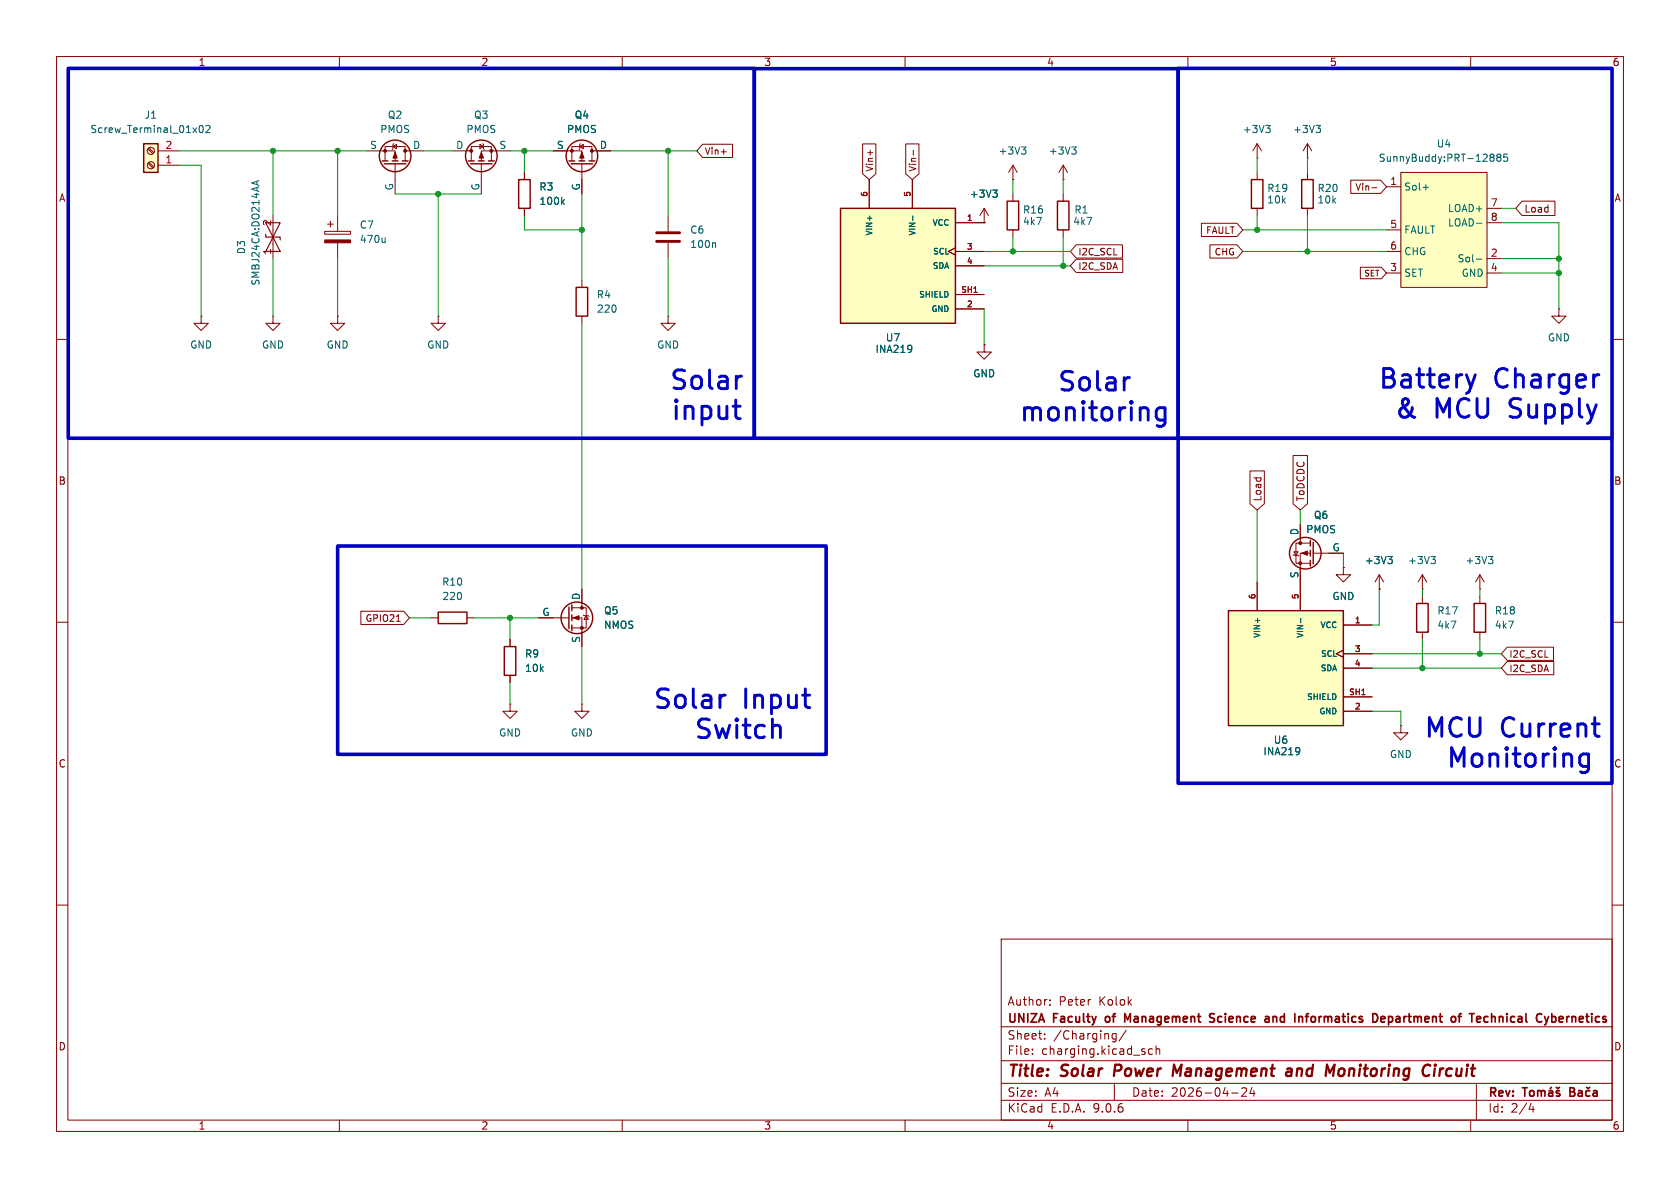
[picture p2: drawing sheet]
<svg xmlns="http://www.w3.org/2000/svg" width="297mm" height="210mm" viewBox="0 0 297 210" stroke-linecap="round" stroke-linejoin="round" font-family="sans-serif">
<g fill="none" stroke="#840000" stroke-width=".18">
<path d="M10 10h277v190h-277zM12 12h273v186h-273zM60 10v2M110 10v2M160 10v2M210 10v2M260 10v2M10 60h2M285 60h2M10 110h2M285 110h2M10 160h2"/>
<path d="M177 166h108v32h-108zM185.6 177.6v.1M185.6 176.8v.1M285 160h2M60 198v2M110 198v2M160 198v2M177 194.5h108M177 191.5h108M177 187.5h108M177 181.5h108M182.5 186.3v.1"/>
<path d="M182.5 185.5v.1M184.7 183.6v.1M184.7 182.8v.1M196.6 183.4l.3 .3 .4-.1M197 191.5v3M197.3 182.7v1.2l-.3 .3-.3-.1M197.3 182.8l-.4-.1-.3 .3M199.1 182.1l-1.3 2M203.7 185.5l-.4-.1-.3 .3v.4l.2 .2h.5M204.4 185.5l.2-.1 .4 .1v.9M204.4 184.9v1.5M210 198v2"/>
<path d="M217.7 193.2h1.2M220.3 192.4v.5l-.8 .9h.9M221.3 192.2l-.3 1.1h.9M221.7 192.8v1M260 198v2M261 191.5v6.5M270.7 195l-.4 1.1h.9M271 195.6v1"/>
</g>
<g fill="none" stroke="#840000" stroke-width=".3">
<path d="M195.5 179.8v.7M199.8 179.2l-.5 1.1-.5-1.1v1.5M214.7 179.3l-.6-.1-.2 .1v.5l.7 .2 .1 .4-.3 .3-.6-.1M224.3 179.8v.9M225.1 179.7v1M225.5 179.7l-.4 .1M230.8 179.7h.5M231.3 179.2l-.3 .2v1.3M245.5 179.7v1.5M245.9 179.7l-.4 .1M259.8 179.2h.8M260.2 179.2v1.5"/>
<path d="M263.7 179.2v1.5M264.3 179.8l-.4-.1-.2 .1M275 179.8v.7M224.3 180.6l-.1 .1M224.3 180l-.1 .1M244.1 180.2l.7-.2v-.2l-.5-.1-.2 .2 .1 .7h.6M245.5 180.6l.4 .1M269.1 192.3h.9M269.6 192.3v1.5M270.6 192.9l.3-.1 .3 .3v.4l-.3 .3-.3-.1-.2-.2v-.4zM271.8 192.9l.5-.1 .2 .2M271.8 192.8v1"/>
<path d="M272.5 193l.2-.2 .4 .1v.9M272.5 193v.8M273.8 192.9h.6l.1 .9M274.3 192.2l-.2 .2M274.5 193.1l-.5 .1a.29 .29 0 0 0-.2 .3 .29 .29 0 0 0 .2 .3l.5-.1M275.1 192.2l.3 .2 .3-.2M275.6 180.2l.7-.2v-.2l-.5-.1-.2 .2 .1 .7h.6M275.7 192.9l-.4-.1-.2 .2 .1 .2 .5 .2v.3h-.6M277.6 192.3h.5l.2 .1v.3l-.2 .3a.4 .4 0 0 1 .3 .4 .4 .4 0 0 1-.3 .4h-.5zM277.6 193h.5M279.1 192.9h.5l.1 .9M279.7 193.1l-.5 .1a.29 .29 0 0 0-.2 .3 .29 .29 0 0 0 .2 .3l.5-.1"/>
<path d="M280.5 192.2l.3 .2 .3-.2M281.1 192.9l-.5-.1-.3 .3v.4l.2 .2h.6M281.7 192.9h.6v.9M282.3 193.1l-.5 .1a.29 .29 0 0 0-.2 .3 .29 .29 0 0 0 .2 .3l.5-.1"/>
</g>
<path d="M197.2 188.2l-.3 2M208.9 188.2l-.9 1.4-.4-1.4-.3 2M227.6 189l.2-.1 .5 .1v1.2M228.4 189.4h-.7a.4 .4 0 0 0-.4 .4 .4 .4 0 0 0 .3 .4l.7-.1M236.9 189l-.2 .3-.1 .5 .3 .4M253.7 188.9l-.2 1.3M253.7 188.2v.2M253.7 188.2l-.1 .1 .1 .1M253.7 188.2l.1 .1-.1 .1M254.6 188.9l-.2 1.3M255 188.9l-.4 .4" fill="none" stroke="#840000" stroke-width=".4"/>
<path d="M217.2 108h20.3v20.3h-20.3z" fill="#ffffc2"/>
<g fill="none" stroke="#840000" stroke-width=".25">
<path d="M67.6 28.4h1M67.9 29h3.9M69.3 28.4h1.1M71.1 28.4h1M82.8 28.4h1M83.2 29h3.8M84.6 28.4h1M86.4 28.4h1M91.7 31.8h2v5h-2zM100.6 28.4h1M101 29h3.8M102.4 28.4h1"/>
<path d="M104.1 28.4h1.1M178.1 35.6h2v5h-2zM221.2 31.8h2.1v5h-2.1zM230.1 31.8h2.1v5h-2.1zM101.9 50.8h2v5.1h-2zM231.6 95.5v1M231.6 97.3v1M231.6 99.1v1M232.2 95.9v3.8M77.5 108.2h5v2h-5zM89.2 114.3h2v5.1h-2zM100.6 107.3v3.8"/>
<path d="M101.1 106.9v1.1M101.1 108.7v1M101.1 110.5v1M217.2 108h20.3v20.3h-20.3zM250.4 106.7h2.1v5.1h-2.1zM260.6 106.7h2v5.1h-2z"/>
<circle cx="69.8" cy="27.6" r="2.79"/>
<circle cx="85.1" cy="27.6" r="2.79"/>
<circle cx="102.9" cy="27.6" r="2.79"/>
<circle cx="230.8" cy="97.8" r="2.79"/>
<circle cx="102" cy="109.2" r="2.79"/>
</g>
<g fill="none" stroke="#840000" stroke-width=".18">
<path d="M64.8 26.7h5v1.7M68.1 28.4v-2.5h3.5v2.5M69.5 25.9l.6-.4v.8zM69.6 25.4l-.1 .1v.8l-.2 .1M69.8 29v5.3M71.6 26.7h3.3M80 26.7h3.3M83.3 28.4v-2.5h3.6v2.5M84.8 25.5l.7 .4-.7 .4zM85.1 29v5.3M85.3 25.4l.2 .1v.8l.1 .1M90.2 26.7h-5.1v1.7"/>
<path d="M92.7 30.5v1.3M92.7 36.8v1.3M97.8 26.7h5.1v1.7M101.1 28.4v-2.5h3.5v2.5M102.5 25.9l.6-.4v.8zM102.6 25.4l-.1 .1v.8l-.1 .1M102.9 29v5.3M104.6 26.7h3.3M118.1 38.1v2.8M174 39.4h.1M174 36.8l-.8 1.3M174 36.8l.8 1.3"/>
<path d="M174 36.8v2.6M179.1 31.8h.1M179.1 29.2l-.8 1.3M179.1 29.2l.7 1.3M179.1 29.2v2.6M179.1 34.3v1.3M222.2 27.9h.1M222.2 25.4v2.5M222.2 30.5v1.3M222.2 36.8v1.3M222.2 25.4l-.7 1.3M222.2 25.4l.8 1.3"/>
<path d="M231.1 27.9h.1M231.1 25.4l-.7 1.3M231.1 25.4l.8 1.3M231.1 25.4v2.5M231.1 30.5v1.3M231.1 36.8v1.3M77.5 55.9v1.3h1.2l-1.2 1.2-1.3-1.2h1.3M77.5 55.9h.1M102.9 49.5v1.3M102.9 55.9v1.3M118.1 55.9v1.3h1.3l-1.3 1.2-1.3-1.2h1.3M118.1 55.9h.1"/>
<path d="M118.1 42.9v2.8M179.1 40.6v1.3M275.6 54.6v1.3h1.3l-1.3 1.3-1.3-1.3h1.3M275.6 54.6h.1M228.6 98l.1 .2h.8l.1 .1M228.7 97.5h.8l-.4 .7zM229.9 92.7v3.3M231.6 96h-2.5v3.6h2.5M231.6 97.8h-1.7v10.2M232.2 97.8h5.3M76.2 109.2h1.3M82.5 109.2h1.3"/>
<path d="M90.2 113v1.3M90.2 119.4v1.3M95.2 109.2h5.4M101.1 107.4h2.5v3.6h-2.5M101.1 109.2h1.8v5.1M102.9 104.1v3.3M103.1 108.7l.2 .1h.7l.1 .2M103.6 108.8l.4 .7h-.7zM222.2 102.9v5.1M237.5 114.9l-1.3 .7 1.3 .6M237.5 100.3v1.3h1.3l-1.3 1.3-1.3-1.3h1.3M237.5 100.3h.1"/>
<path d="M237.5 115.6h5.1M237.5 118.1h5.1M237.5 110.5h5.1M251.5 104.1h.1M251.5 101.6v2.5M251.5 105.4v1.3M251.5 111.8v1.2M251.5 101.6l-.8 1.3M251.5 101.6l.7 1.3M261.6 104.1h.1M261.6 101.6v2.5M261.6 105.4v1.3"/>
<path d="M261.6 111.8v1.2M261.6 101.6l-.7 1.3M261.6 101.6l.8 1.3M90.2 124.5v1.2h1.2l-1.2 1.3-1.3-1.3h1.3M90.2 124.5h.1M102.9 124.5v1.2h1.2l-1.2 1.3-1.3-1.3h1.3M102.9 124.5h.1M237.5 123.2h5.1M237.5 125.7h5.1"/>
</g>
<g fill="none" stroke="#006464" stroke-width=".18">
<path d="M99.4 35.7l.4 .4M99.8 35.3l-.5 .5M175.5 33.6h.8l-.4 .5M176 34.1l.3 .2v.3l-.3 .3M180.6 26h.8l-.5 .5M181.1 26.5l.3 .2v.3l-.3 .2M223.8 22.2h.7l-.4 .5M224.3 22.7l.2 .2v.3l-.2 .2M232.7 22.2h.7l-.4 .5M233.2 22.7l.2 .2v.3l-.2 .2M126.3 42.9l.2 .2v.7M253 98.4h.8l-.5 .5"/>
<path d="M253.5 98.9l.3 .2v.3l-.3 .2M263.1 98.4h.8l-.4 .5M263.7 98.9l.2 .2v.3l-.2 .2M229.9 109.3v.8M229.6 132.2l.1 .1a1.07 1.07 0 0 1-.1 1M229.8 132.7l-.2 .2"/>
</g>
<g fill="#840000" stroke="#840000" stroke-width=".18">
<path d="M230.1 97.8l1-.4v.8z"/>
<path d="M101.3 109.2l1.1-.4v.8z"/>
<path d="M69.8 26.9l.4 1h-.7z"/>
<path d="M102.9 26.9l.4 1h-.8z"/>
<path d="M85.1 26.9l.4 1h-.8z"/>
<circle cx="229.9" cy="96" r=".25"/>
<circle cx="229.9" cy="99.6" r=".25"/>
<circle cx="102.9" cy="107.4" r=".25"/>
<circle cx="102.9" cy="111" r=".25"/>
<circle cx="71.6" cy="26.7" r=".25"/>
<circle cx="68.1" cy="26.7" r=".25"/>
<circle cx="104.6" cy="26.7" r=".25"/>
<circle cx="101.1" cy="26.7" r=".25"/>
<circle cx="83.3" cy="26.7" r=".25"/>
<circle cx="86.9" cy="26.7" r=".25"/>
</g>
<path d="M116.1 41.1h4M116.1 42.7h4" fill="none" stroke="#840000" stroke-width=".51"/>
<path d="M247.6 30.5h15.3v20.3h-15.3z" fill="#ffffc2"/>
<g fill="none" stroke="#840000" stroke-width=".18">
<path d="M245.1 33h2.5M247.6 30.5h15.3v20.3h-15.3zM262.9 36.8h2.5M262.9 39.4h2.5M245.1 40.6h2.5M245.1 44.5h2.5M245.1 48.3h2.5M262.9 48.3h2.5M262.9 45.7h2.5M174 61v1.2h1.3l-1.3 1.3-1.3-1.3h1.3M174 61h.1M247.6 128.3v1.2h1.3l-1.3 1.3-1.2-1.3h1.2"/>
<path d="M247.6 128.3h.1"/>
</g>
<path d="M251.6 33.1h1M261 39.5h1M263.6 27.2h.3l.2 .3-.2 .3M263.6 27.8h.3M263.9 27.8l.2 .2v.3l-.1 .2h-.4M264.9 27.8l-.3-.2 .3-.4h.2l.2 .3-.2 .3M264.9 27.8h.2M264.9 27.8l-.3 .2 .1 .4 .2 .1h.3l.1-.2v-.3l-.2-.2M266.5 27.2h-.6l-.1 .7 .2-.2 .4 .1 .1 .2v.4l-.2 .1-.5-.1M261 45.8h1" fill="none" stroke="#006464" stroke-width=".18"/>
<path d="M148.6 36.8h20.3v20.4h-20.3z" fill="#ffffc2"/>
<path d="M148.6 36.8h20.3v20.4h-20.3zM186.9 35.6h2.1v5h-2.1z" fill="none" stroke="#840000" stroke-width=".25"/>
<g fill="none" stroke="#840000" stroke-width=".18">
<path d="M48.3 38.1v7.6M57.9 39.6h1M58.4 39.1v1M59.7 38.1v2.8M153.7 31.8v5M161.3 31.8v5M168.9 39.4h5.1M188 31.8h.1M188 29.2l-.8 1.3M188 29.2l.7 1.3M188 29.2v2.6M188 34.3v1.3"/>
<path d="M57.4 40.9h4.6v.5h-4.6zM59.7 42.9v2.8M168.9 43.8l-1.3 .7 1.3 .6M168.9 44.5h5.1M168.9 47h5.1M168.9 52.1h5.1M168.9 54.6h5.1M188 40.6v1.3M243.8 104.1h.1M243.8 101.6l-.7 1.3M243.8 101.6l.8 1.3M243.8 101.6v2.5"/>
</g>
<path d="M45.4 32v.7M45.8 31.9l-1.3 .4 1.3 .5M161.4 38.2v.8M189.5 26h.8l-.5 .5M190 26.5l.3 .2v.3l-.3 .2M68.1 42v.9M68.1 42.7l-.2 .2M161.1 61.1v.1a1.07 1.07 0 0 1-.1 1M161.2 61.6l-.1 .2M245.4 98.4h.7l-.4 .5M245.9 98.9l.2 .2v.3l-.2 .2" fill="none" stroke="#006464" stroke-width=".18"/>
<path d="M57.4 42.4h4.6v.5h-4.6z" fill="#840000" stroke="#840000" stroke-width=".18"/>
<path d="M47 39.4h2.5l-1.2 2.5zM47 41.4v.5h2.5v.5M48.3 41.9l1.2 2.6h-2.5z" fill="none" stroke="#840000" stroke-width=".2"/>
<path d="M25.4 25.4h2.5v5.1h-2.5z" fill="#ffffc2"/>
<path d="M25.4 25.4h2.5v5.1h-2.5z" fill="none" stroke="#840000" stroke-width=".25"/>
<g fill="none" stroke="#840000" stroke-width=".18">
<path d="M26.2 28.9l.8 .8M26.2 26.3l.8 .9M26.3 28.7l.9 .8M26.3 26.2l.9 .8M27.9 29.2h3.8M27.9 26.7h3.8M92.7 30.5v1.3M92.7 36.8v1.3M97.8 26.7h2.5M102.9 31.8v2.5M105.4 26.7h2.5M124.2 25.5h5.3v2.3h-5.3l-1-1.1z"/>
<path d="M127.5 26.8h.9M152.5 25.4h2.3v5.3l-1.1 1.1-1.2-1.1zM153.7 31.8v5M153.8 26.6v.8M160.1 25.4h2.4v5.3l-1.2 1.1-1.2-1.1zM161.3 31.8v5M161.5 26.6v.8M168.9 39.4h5.1M174 39.4h.1M212.4 39.5h6.3l1 1.1-1 1.2h-6.3zM238.8 31.9h5.3l1 1.1-1 1.2h-5.3zM242.5 33.2h.9"/>
<path d="M269.1 35.6h5.8v2.5h-5.8l-1.1-1.3zM35.6 55.9v1.3h1.2l-1.2 1.2-1.3-1.2h1.3M35.6 55.9h.1M48.3 55.9v1.3h1.2l-1.2 1.2-1.3-1.2h1.3M48.3 55.9h.1M59.7 55.9v1.3h1.3l-1.3 1.2-1.3-1.2h1.3M59.7 55.9h.1M168.9 43.8l-1.3 .7 1.3 .6M168.9 44.5h5.1M168.9 47h5.1M168.9 52.1h5.1M168.9 54.6h5.1"/>
<path d="M190.3 43.3h8.1v2.3h-8.1l-1.1-1.1zM190.3 45.8h8.2v2.4h-8.2l-1.1-1.2zM213.9 43.3h4.8l1 1.2-1 1.1h-4.8zM240.5 47.2h3.7l.9 1.1-.9 1h-3.7zM174 61h.1M221 83.2h2.5v5.9l-1.3 1.1-1.2-1.1zM228.6 80.5h2.5v8.6l-1.2 1.1-1.3-1.1zM229.9 92.7v2.6M234.9 97.8h2.6M63.8 108.1h7.6l1 1.1-1 1.2h-7.6zM70.1 109.8h.7M90.2 113v1.3"/>
<path d="M90.2 119.4v1.3M95.2 109.2h2.6M102.9 104.1v2.6M102.9 111.8v2.5M222.2 102.9v5.1M229.9 100.3v7.7M237.5 114.9l-1.3 .7 1.3 .6M237.5 100.3h.1M237.5 115.6h5.1M237.5 118.1h5.1M237.5 110.5h5.1M243.8 104.1h.1"/>
<path d="M266.5 116.9h8.2v2.4h-8.2l-1.1-1.2zM266.5 114.4h8.1v2.3h-8.1l-1.1-1.1zM237.5 123.2h5.1M237.5 125.7h5.1"/>
<circle cx="26.7" cy="26.7" r=".63"/>
<circle cx="26.7" cy="29.2" r=".63"/>
</g>
<g fill="none" stroke="#006464" stroke-width=".18">
<path d="M35.4 22.2h.1a.68 .68 0 0 1 .4 .6 .68 .68 0 0 1-.4 .6 .84 .84 0 0 1-.1-1.2zM36.4 22.3l.5-.1 .2 .3-.8 .9h.8M99.4 35.7l.4 .4M99.8 35.3l-.5 .5M161.4 38.2v.8M175.5 33.6h.8l-.4 .5M176 34.1l.3 .2v.3l-.3 .3M161.1 61.1v.1a1.07 1.07 0 0 1-.1 1M161.2 61.6l-.1 .2M245.4 98.4h.7l-.4 .5M245.9 98.9l.2 .2v.3l-.2 .2M229.9 109.3v.8"/>
<path d="M229.6 132.2l.1 .1a1.07 1.07 0 0 1-.1 1M229.8 132.7l-.2 .2"/>
</g>
<g fill="none" stroke="#009600" stroke-width=".18">
<path d="M31.7 26.7h33.1M31.7 29.2h3.9v26.7M48.3 26.7v11.4M59.7 26.7v11.4M69.8 34.3h15.3M74.9 26.7h5.1M77.5 34.3v21.6M90.2 26.7h7.6M92.7 26.7v3.8M92.7 38.1v2.5h10.2M102.9 34.3v15.2M107.9 26.7h15.3"/>
<path d="M118.1 26.7v11.4M179.1 31.8v2.5M188 31.8v2.5M222.2 27.9v2.6M222.2 38.1v2.5M231.1 27.9v2.6M231.1 38.1v6.4M265.4 39.4h10.2v15.2M265.4 36.8h2.6M48.3 45.7v10.2M59.7 45.7v10.2M102.9 57.2v46.9"/>
<path d="M118.1 45.7v10.2M174 47h15.2M174 44.5h15.2M174 54.6v6.4M179.1 41.9v2.6M188 41.9v5.1M219.7 40.6h25.4M219.7 44.5h25.4M265.4 45.7h10.2M265.4 48.3h10.2M222.2 90.2v12.7M229.9 90.2v2.5"/>
<path d="M237.5 97.8v2.5M72.4 109.2h3.8M83.8 109.2h11.4M90.2 109.2v3.8M102.9 114.3v10.2M242.6 118.1h22.8M242.6 115.6h22.8M243.8 104.1v6.4h-1.2M251.5 104.1v1.3M251.5 113v5.1M261.6 104.1v1.3M261.6 113v2.6"/>
<path d="M90.2 120.7v3.8M242.6 125.7h5v2.6"/>
</g>
<path d="M205 72.1h.7l.3 .1M206 72.1v2.6a.9 .9 0 0 1-1.1 .7M206 74.1l-.3 .2h-.7M260.8 66.2l-.8 2.2M279.9 133.3h.6l.3 .1M280.8 133.3v2.7l-.3 .4-.3 .2M280.8 135.3l-.3 .2h-.6" fill="none" stroke="#0000c2" stroke-width=".51"/>
<path d="M12.1 12.1h121.3v65.4h-121.3zM133.3 12.1h75v65.4h-75zM208.3 12.1h76.7v65.4h-76.7zM208.3 77.5h76.7v61h-76.7zM59.7 96.5h86.3v36.9h-86.3z" fill="none" stroke="#0000c2" stroke-width=".63"/>
<g fill="#009600" stroke="#009600" stroke-width=".18">
<circle cx="77.5" cy="34.3" r=".46"/>
<circle cx="102.9" cy="40.6" r=".46"/>
<circle cx="90.2" cy="109.2" r=".46"/>
<circle cx="179.1" cy="44.5" r=".46"/>
<circle cx="188" cy="47" r=".46"/>
<circle cx="261.6" cy="115.6" r=".46"/>
<circle cx="251.5" cy="118.1" r=".46"/>
<circle cx="118.1" cy="26.7" r=".46"/>
<circle cx="92.7" cy="26.7" r=".46"/>
<circle cx="48.3" cy="26.7" r=".46"/>
<circle cx="59.7" cy="26.7" r=".46"/>
<circle cx="222.2" cy="40.6" r=".46"/>
<circle cx="231.1" cy="44.5" r=".46"/>
<circle cx="275.6" cy="48.3" r=".46"/>
<circle cx="275.6" cy="45.7" r=".46"/>
</g>
<g font-size="4.6" fill="#0000c2">
<text x="118.1" y="69.6">Solar</text>
<text x="186.7" y="69.9">Solar</text>
<text x="243.4" y="69.4">Battery</text>
<text x="264.2" y="69.4">Charger</text>
<text x="118.3" y="74.9">input</text>
<text x="179.9" y="75.2">monitoring</text>
<text x="246.2" y="74.7">&amp;</text>
<text x="253.7" y="74.7">MCU</text>
<text x="267.6" y="74.7">Supply</text>
<text x="115.2" y="126">Solar</text>
<text x="131.5" y="126">Input</text>
<text x="122.4" y="131.3">Switch</text>
<text x="251.5" y="131.1">MCU</text>
<text x="265.4" y="131.1">Current</text>
<text x="255.4" y="136.4">Monitoring</text>
</g>
<g font-size="2.8" fill="#840000">
<text x="178" y="190.9">Title:</text>
<text x="187.7" y="190.9">Solar</text>
<text x="197.8" y="190.9">Power</text>
<text x="209" y="190.9">Management</text>
<text x="229.9" y="190.9">and</text>
<text x="237.6" y="190.9">Monitoring</text>
<text x="255.6" y="190.9">Circuit</text>
</g>
<g font-size="2.1" fill="#840000">
<text x="178" y="178">Author:</text>
<text x="187.2" y="178">Peter</text>
<text x="194.3" y="178">Kolok</text>
<text x="178" y="184">Sheet:</text>
<text x="178" y="181.2">UNIZA</text>
<text x="186.2" y="184">/Charging/</text>
<text x="186.3" y="181.2">Faculty</text>
<text x="196.1" y="181.2">of</text>
<text x="200.1" y="181.2">Management</text>
<text x="215.8" y="181.2">Science</text>
<text x="226.1" y="181.2">and</text>
<text x="232" y="181.2">Informatics</text>
<text x="246.3" y="181.2">Department</text>
<text x="260.9" y="181.2">of</text>
<text x="264.8" y="181.2">Technical</text>
<text x="277.1" y="181.2">Cybernetics</text>
<text x="178" y="186.7">File:</text>
<text x="184.1" y="186.7">charging.kicad_sch</text>
<text x="178" y="196.9">KiCad</text>
<text x="178" y="194.1">Size:</text>
<text x="184.7" y="194.1">A4</text>
<text x="185.7" y="196.9">E.D.A.</text>
<text x="193.3" y="196.9">9.0.6</text>
<text x="200" y="194.1">Date:</text>
<text x="207" y="194.1">2026-04-24</text>
<text x="263" y="194.3">Rev:</text>
<text x="263" y="196.9">Id:</text>
<text x="267.1" y="196.9">2/4</text>
</g>
<g font-size="1.8" fill="#840000">
<text x="35" y="11.9">1</text>
<text x="85" y="11.9">2</text>
<text x="135" y="11.9">3</text>
<text x="185" y="11.9">4</text>
<text x="235" y="11.9">5</text>
<text x="285" y="11.9">6</text>
<text x="10.3" y="35.9">A</text>
<text x="285.3" y="35.9">A</text>
<text x="269.4" y="37.8">Load</text>
<text x="10.3" y="85.9">B</text>
<text x="223.2" y="88.7" transform="rotate(-90 223.2 88.7)">Load</text>
<text x="230.8" y="88.7" transform="rotate(-90 230.8 88.7)">ToDCDC</text>
<text x="285.3" y="85.9">B</text>
<text x="10.3" y="135.9">C</text>
<text x="285.3" y="135.9">C</text>
<text x="10.3" y="185.9">D</text>
<text x="285.3" y="185.9">D</text>
<text x="35" y="199.9">1</text>
<text x="85" y="199.9">2</text>
<text x="135" y="199.9">3</text>
<text x="185" y="199.9">4</text>
<text x="235" y="199.9">5</text>
<text x="285" y="199.9">6</text>
</g>
<g font-size="1.8" fill="#006464">
<text x="15.9" y="23.7">Screw_Terminal_01x02</text>
<text x="25.5" y="21.2">J1</text>
<text x="67.1" y="23.7">PMOS</text>
<text x="68.5" y="21.2">Q2</text>
<text x="82.4" y="23.7">PMOS</text>
<text x="83.7" y="21.2">Q3</text>
<text x="100.1" y="23.7">PMOS</text>
<text x="101.5" y="21.2">Q4</text>
<text x="219.6" y="23.7">+3V3</text>
<text x="228.5" y="23.7">+3V3</text>
<text x="65.3" y="26.4">S</text>
<text x="72.9" y="26.4">D</text>
<text x="80.5" y="26.4">D</text>
<text x="88.2" y="26.4">S</text>
<text x="98.4" y="26.4">S</text>
<text x="105.9" y="26.4">D</text>
<text x="176.4" y="27.5">+3V3</text>
<text x="185.3" y="27.5">+3V3</text>
<text x="243.6" y="28.8">SunnyBuddy:PRT-12885</text>
<text x="253.9" y="26.3">U4</text>
<text x="69.6" y="33.8" transform="rotate(-90 69.6 33.8)">G</text>
<text x="84.8" y="33.8" transform="rotate(-90 84.8 33.8)">G</text>
<text x="95.3" y="33.9">R3</text>
<text x="102.6" y="33.8" transform="rotate(-90 102.6 33.8)">G</text>
<text x="171.3" y="35.2">+3V3</text>
<text x="223.9" y="34.1">R19</text>
<text x="232.8" y="34.1">R20</text>
<text x="248.2" y="33.9">Sol+</text>
<text x="63.5" y="40.6">C7</text>
<text x="95.3" y="36.4">100k</text>
<text x="121.9" y="41.5">C6</text>
<text x="180.7" y="40">4k7</text>
<text x="180.8" y="37.9">R16</text>
<text x="189.6" y="40">4k7</text>
<text x="189.8" y="37.9">R1</text>
<text x="223.9" y="36.2">10k</text>
<text x="232.8" y="36.2">10k</text>
<text x="248.2" y="41.5">FAULT</text>
<text x="255.9" y="37.7">LOAD+</text>
<text x="255.9" y="40.2">LOAD-</text>
<text x="43.5" y="45" transform="rotate(-90 43.5 45)">D3</text>
<text x="63.5" y="43.2">470u</text>
<text x="121.9" y="44">100n</text>
<text x="248.2" y="45.3">CHG</text>
<text x="257.6" y="46.6">Sol-</text>
<text x="46.1" y="50.6" transform="rotate(-90 46.1 50.6)">SMBJ24CA:DO214AA</text>
<text x="105.4" y="52.9">R4</text>
<text x="248.2" y="49.1">SET</text>
<text x="258.3" y="49.1">GND</text>
<text x="105.4" y="55.5">220</text>
<text x="33.5" y="61.8">GND</text>
<text x="46.2" y="61.8">GND</text>
<text x="57.7" y="61.8">GND</text>
<text x="75.4" y="61.8">GND</text>
<text x="116.1" y="61.8">GND</text>
<text x="154.7" y="62.6">INA219</text>
<text x="156.5" y="60.6">U7</text>
<text x="273.6" y="60.6">GND</text>
<text x="172" y="66.9">GND</text>
<text x="229.6" y="94.7" transform="rotate(-90 229.6 94.7)">D</text>
<text x="230.8" y="94.5">PMOS</text>
<text x="232.2" y="91.9">Q6</text>
<text x="235.5" y="97.5">G</text>
<text x="241.2" y="99.9">+3V3</text>
<text x="248.8" y="99.9">+3V3</text>
<text x="259" y="99.9">+3V3</text>
<text x="78.1" y="103.7">R10</text>
<text x="78.1" y="106.3">220</text>
<text x="102.6" y="106.1" transform="rotate(-90 102.6 106.1)">D</text>
<text x="229.6" y="102.3" transform="rotate(-90 229.6 102.3)">S</text>
<text x="235.5" y="106.3">GND</text>
<text x="95.8" y="109">G</text>
<text x="102.6" y="113.7" transform="rotate(-90 102.6 113.7)">S</text>
<text x="106.7" y="111.4">NMOS</text>
<text x="106.7" y="108.8">Q5</text>
<text x="254" y="111.4">4k7</text>
<text x="254" y="108.8">R17</text>
<text x="264.2" y="111.4">4k7</text>
<text x="264.2" y="108.8">R18</text>
<text x="92.7" y="116.4">R9</text>
<text x="92.7" y="119">10k</text>
<text x="88.1" y="130.4">GND</text>
<text x="100.8" y="130.4">GND</text>
<text x="225.1" y="131.7">U6</text>
<text x="223.3" y="133.7">INA219</text>
<text x="245.6" y="134.2">GND</text>
</g>
<g font-size="1.8" fill="#a90000">
<text x="29.1" y="29">1</text>
<text x="29.1" y="26.4">2</text>
<text x="245.7" y="32.8">1</text>
<text x="48" y="40.1" transform="rotate(-90 48 40.1)">2</text>
<text x="245.7" y="40.4">5</text>
<text x="263.5" y="36.6">7</text>
<text x="263.5" y="39.1">8</text>
<text x="48" y="45.2" transform="rotate(-90 48 45.2)">1</text>
<text x="245.7" y="44.2">6</text>
<text x="263.5" y="45.5">2</text>
<text x="245.7" y="48">3</text>
<text x="263.5" y="48">4</text>
</g>
<g font-size="1.6" fill="#840000">
<text x="124.5" y="27.6">Vin+</text>
<text x="154.6" y="30.4" transform="rotate(-90 154.6 30.4)">Vin+</text>
<text x="162.2" y="30.4" transform="rotate(-90 162.2 30.4)">Vin-</text>
<text x="239.5" y="33.9">Vin-</text>
<text x="213.1" y="41.5">FAULT</text>
<text x="190.5" y="45.3">I2C_SCL</text>
<text x="190.5" y="47.9">I2C_SDA</text>
<text x="214.6" y="45.3">CHG</text>
<text x="64.5" y="110.1">GPIO21</text>
<text x="266.7" y="119">I2C_SDA</text>
<text x="266.7" y="116.5">I2C_SCL</text>
</g>
<g font-size="1.4" fill="#a90000">
<text x="153.4" y="34.9" transform="rotate(-90 153.4 34.9)">6</text>
<text x="161" y="34.9" transform="rotate(-90 161 34.9)">5</text>
<text x="170.8" y="39.1">1</text>
<text x="170.8" y="44.2">3</text>
<text x="170.8" y="46.7">4</text>
<text x="169.8" y="51.8">SH1</text>
<text x="170.8" y="54.4">2</text>
<text x="222" y="106" transform="rotate(-90 222 106)">6</text>
<text x="229.6" y="106" transform="rotate(-90 229.6 106)">5</text>
<text x="239.4" y="110.2">1</text>
<text x="239.4" y="115.3">3</text>
<text x="239.4" y="117.9">4</text>
<text x="238.4" y="122.9">SH1</text>
<text x="239.4" y="125.5">2</text>
</g>
<g font-size="1.4" fill="#006464">
<text x="154.4" y="41.8" transform="rotate(-90 154.4 41.8)">VIN+</text>
<text x="162" y="41.8" transform="rotate(-90 162 41.8)">VIN-</text>
<text x="164.7" y="40.1">VCC</text>
<text x="164.8" y="47.7">SDA</text>
<text x="164.8" y="45.2">SCL</text>
<text x="162.4" y="52.8">SHIELD</text>
<text x="164.5" y="55.3">GND</text>
<text x="223" y="112.9" transform="rotate(-90 223 112.9)">VIN+</text>
<text x="230.6" y="112.9" transform="rotate(-90 230.6 112.9)">VIN-</text>
<text x="233.3" y="111.2">VCC</text>
<text x="233.4" y="118.8">SDA</text>
<text x="233.4" y="116.3">SCL</text>
<text x="230.9" y="123.9">SHIELD</text>
<text x="233.1" y="126.5">GND</text>
</g>
<text font-size="1.4" fill="#840000" x="241.1" y="49.1">SET</text>
</svg>
